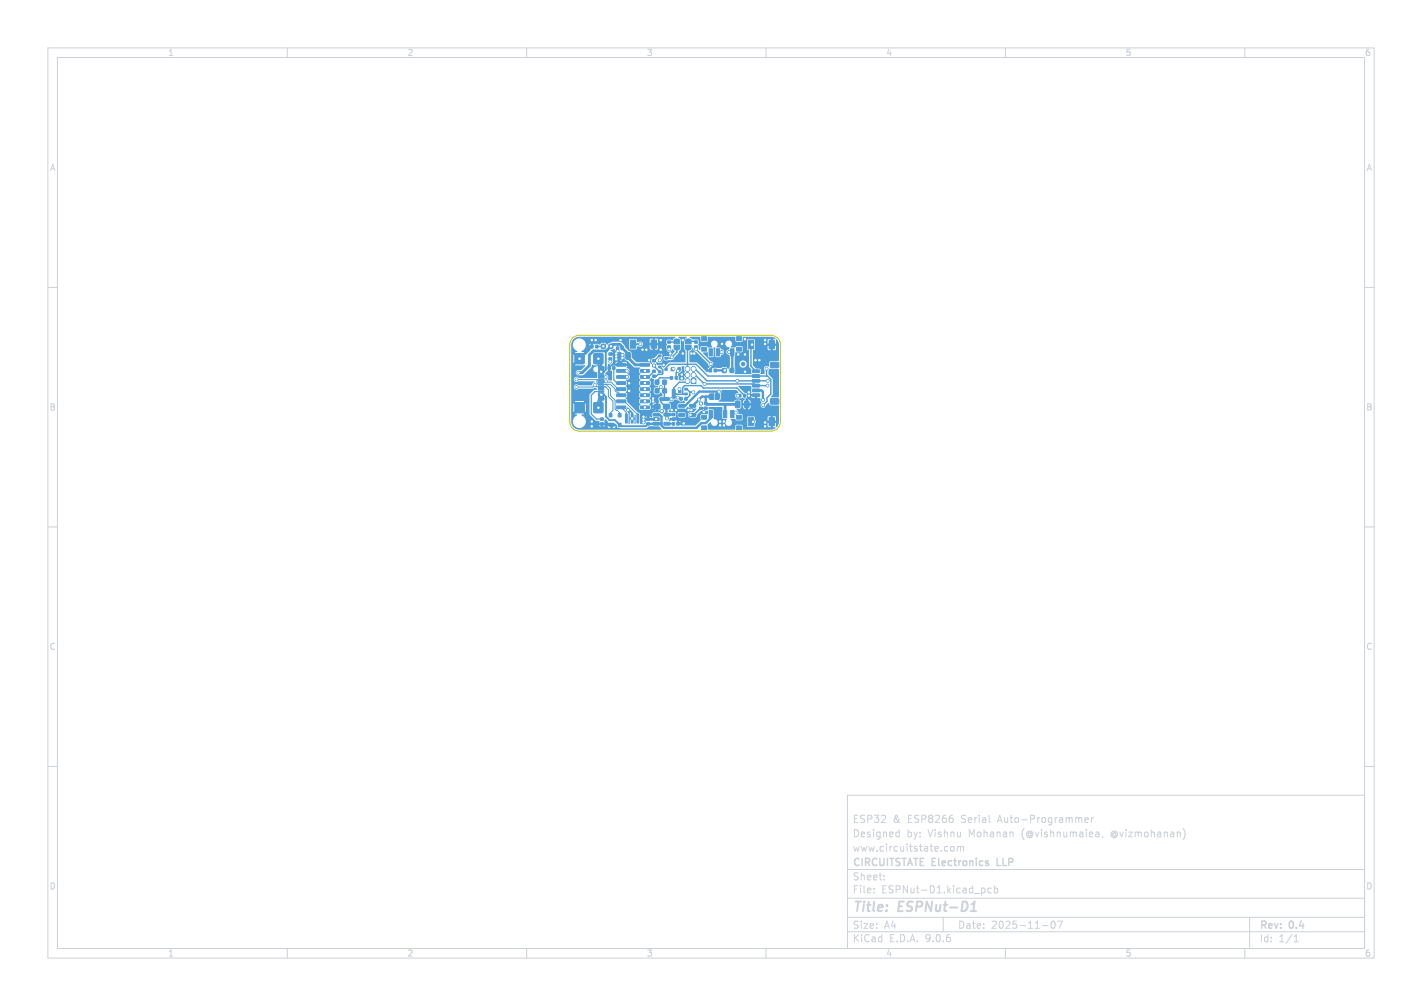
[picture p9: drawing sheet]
<svg xmlns="http://www.w3.org/2000/svg" width="297mm" height="210mm" viewBox="0 0 297 210" stroke-linecap="round" stroke-linejoin="round" font-family="sans-serif">
<g fill="none" stroke="#cdd1da" stroke-width=".21">
<path d="M10 10h277v190h-277zM12 12h273v186h-273zM60 10v2M110 10v2M160 10v2M210 10v2M260 10v2M10 60h2M285 60h2M10 110h2M285 110h2M10 160h2"/>
<path d="M177 166h108v32h-108zM187.4 173.7l.4 .1M187.8 173.2v1.5M187.8 174.6l-.4 .1M198.7 176.8l.3-.1 .3 .3v.4l-.3 .3-.3-.1-.2-.2zM199 170.9v.7M200 176.8l.4-.1 .2 .2M200 176.7v1M200.6 176.9l.2-.2 .4 .1v.9M200.6 176.9v.8M206.7 171.6l.1 .1M226.6 171.2l.7-.1-.1-.3-.4-.1-.2 .2 .1 .7h.5"/>
<path d="M228 170.7v1M228.4 170.7l-.4 .3M229 173.7h.3l.2 .2v.8M229.5 174.6l-.5 .1M229.5 174.1h-.5M230.3 174.6l-.1 .3M247.1 173a1.72 1.72 0 0 1 0 2.3M285 160h2M60 198v2M110 198v2M160 198v2M177 194.5h108"/>
<path d="M177 191.5h108M177 187.5h108M177 181.5h108M182.5 186.3v.1M182.5 185.5v.1M184.7 183.6v.1M184.7 182.8v.1M197 191.5v3M205.5 185.4l.2 .3v.4l-.2 .3M207 185.5l-.4-.1-.3 .3 .2 .6h.5M207.7 185.5l.4-.1 .3 .3-.2 .6h-.5M207.7 184.9v1.5"/>
<path d="M210 198v2M217.7 193.2h1.2M219.7 192.4l.2-.1a.8 .8 0 0 1 .5 .7 .8 .8 0 0 1-.5 .8 1 1 0 0 1-.2-1.4zM220.9 192.3h1l-.7 1.5M260 198v2M261 191.5v6.5M270.3 196.6h.9M270.3 195.5l.4-.4v1.5"/>
</g>
<path d="M202.7 190.2h1.2M203.1 188.7l.5-.5-.3 2" fill="none" stroke="#cdd1da" stroke-width=".4"/>
<path d="M208.3 179.2v1.5h.7" fill="none" stroke="#cdd1da" stroke-width=".3"/>
<g fill="#4e9dd7" stroke="#4e9dd7" stroke-width=".21">
<path d="M153.8 72.5h1v.8h-1z"/>
<path d="M153.8 70.3h1v.8h-1z"/>
<path d="M146.5 72.5h1v.8h-1z"/>
<path d="M146.5 70.3h1v.8h-1z"/>
<path d="M152.6 72.8h.7v1.5h-.7z"/>
<path d="M149.6 72.8h.7v1.5h-.7z"/>
<path d="M148.1 72.8h.7v1.5h-.7z"/>
<path d="M147.1 85h.6v.5h-.6z"/>
<path d="M147.1 84h.6v.4h-.6z"/>
<path d="M140 78.6h.5v.6h-.5z"/>
<path d="M141 78.6h.5v.6h-.5z"/>
<path d="M128.8 75.9h1.8l.1 .5h-1.8z"/>
<path d="M128.8 77.2l1.8-.1 .1 .5-1.8 .1z"/>
<path d="M128.8 78.4h1.8l.1 .5-1.8 .1z"/>
<path d="M128.8 79.7h1.8l.1 .5-1.8 .1z"/>
<path d="M128.8 81l1.8-.1 .1 .5-1.8 .1z"/>
<path d="M128.8 82.2h1.8l.1 .5-1.8 .1z"/>
<path d="M128.8 83.5h1.8l.1 .5-1.8 .1z"/>
<path d="M128.8 84.8h1.8l.1 .5h-1.8z"/>
<path d="M133.8 84.8h1.8l.1 .5h-1.9z"/>
<path d="M133.8 83.5h1.8l.1 .5-1.9 .1z"/>
<path d="M133.8 82.2h1.8l.1 .5-1.9 .1z"/>
<path d="M133.8 81l1.8-.1 .1 .5-1.9 .1z"/>
<path d="M133.8 79.7h1.8l.1 .5-1.9 .1z"/>
<path d="M133.8 78.4h1.8l.1 .5-1.9 .1z"/>
<path d="M133.8 77.2l1.8-.1 .1 .5-1.9 .1z"/>
<path d="M133.8 75.9h1.8l.1 .5h-1.9z"/>
<path d="M123.4 72.1h.5v.5h-.5z"/>
<path d="M124.4 72.1h.5v.5h-.5z"/>
<path d="M137.8 83.2l.2-.2h.4v.6h-.4z"/>
<path d="M138.5 83h.5v.6h-.5z"/>
<path d="M139.2 83h.5v.6h-.5z"/>
<path d="M146.1 85h.6v.5h-.6z"/>
<path d="M146.1 84h.6v.5h-.6z"/>
<path d="M141.8 84.5l1.2-.1v.5l-1.2 .1z"/>
<path d="M141.8 85.4h1.2v.5l-1.2 .1z"/>
<path d="M141.8 86.4l1.2-.1v.5l-1.2 .1z"/>
<path d="M144.1 86.4l1.1-.1 .1 .5-1.2 .1z"/>
<path d="M144.1 84.5l1.1-.1 .1 .5-1.2 .1z"/>
<path d="M143.2 72.1h1.1v.8l-.4 .2-.6-.1-.1-.2z"/>
<path d="M143.2 70.9l.3-.1h.7l.1 .2v.8h-1.1z"/>
<path d="M153.6 83.8l.7-.1 .3 .1v1.1l-.2 .2h-.6l-.2-.1z"/>
<path d="M155.5 83.8l.7-.1 .3 .1v1.1l-.2 .2h-.6l-.2-.1z"/>
<path d="M129.7 72.4h.5v.6h-.5z"/>
<path d="M128.8 72.4h.4v.6h-.4z"/>
<path d="M133 86.4h.4v1.9h-.4z"/>
<path d="M131.8 86.4h.4v1.9h-.4z"/>
<path d="M130.6 86.4h.4v1.9h-.4z"/>
<path d="M136.3 75.1h.6v.4h-.6z"/>
<path d="M136.3 76.1h.6v.5h-.6z"/>
<path d="M143 82h.5v.4h-.5z"/>
<path d="M143 81h.5v.4h-.5z"/>
<path d="M141.7 81.5h.5v.4h-.5z"/>
<path d="M155.3 82.3h.5v.6h-.5z"/>
<path d="M154.3 82.3h.4v.6h-.4z"/>
<path d="M128.8 73.7l.7-.1 .3 .1v1.1l-.2 .2h-.6l-.2-.1z"/>
<path d="M130.7 73.7l.7-.1 .3 .1v1.1l-.2 .2h-.6l-.2-.1z"/>
<path d="M140.4 88.2h.5v.5h-.5z"/>
<path d="M141.4 88.2h.5v.5h-.5z"/>
<path d="M127.2 74.7h.6v.5h-.6z"/>
<path d="M127.2 73.7h.6v.4h-.6z"/>
<path d="M137.6 76.4h.5v.4h-.5z"/>
<path d="M137.6 77.4h.5v.4h-.5z"/>
<path d="M138.9 76.9h.5v.4h-.5z"/>
<path d="M136.9 81.2h.7v.8h-.7z"/>
<path d="M138.4 81.2h.8v.8h-.8z"/>
<path d="M127.2 88.3h1v.7h-1z"/>
<path d="M129.1 88.3h.6v.7h-.6z"/>
<path d="M129.1 86.3h.6v.7h-.6z"/>
<path d="M127.2 86.3h.6v.7h-.6z"/>
<path d="M138.6 84.4h1.2v.9h-1.2z"/>
<path d="M136.7 84.4h1.1v.9h-1.1z"/>
<path d="M146.5 86.7h1v.8h-1z"/>
<path d="M146.5 88.9h1v.8h-1z"/>
<path d="M153.8 86.7h1v.8h-1z"/>
<path d="M153.8 88.9h1v.8h-1z"/>
<path d="M148.1 85.7h.7v1.5h-.7z"/>
<path d="M151.1 85.7h.7v1.5h-.7z"/>
<path d="M152.6 85.7h.7v1.5h-.7z"/>
<path d="M160.6 87.2h1.2v1.7h-1.2z"/>
<path d="M156.3 87.2h1.1v1.7h-1.1z"/>
<path d="M135.1 88.2h.5v.5h-.5z"/>
<path d="M135.1 87.3h.5v.5h-.5z"/>
<path d="M125 76.5h1l.1 .5-1 .1z"/>
<path d="M125 77.3h1l.1 .5-1 .1z"/>
<path d="M125 78.6h1.1v.2l-1 .1z"/>
<path d="M125 79.6h1.1v.2l-1 .1z"/>
<path d="M125 80.1h1.1v.2l-1 .1z"/>
<path d="M125 81.1h1.1v.2l-1 .1z"/>
<path d="M125 82.1h1l.1 .5-1 .1z"/>
<path d="M125 82.9h1l.1 .5-1 .1z"/>
<path d="M125 81.6h1.1v.2l-1 .1z"/>
<path d="M125 80.6h1.1v.2l-1 .1z"/>
<path d="M125 79.1h1.1v.2l-1 .1z"/>
<path d="M125 78.1h1.1v.2l-1 .1z"/>
<path d="M124.1 73.9h1.8v2h-1.8z"/>
<path d="M120.1 73.9h1.9v2h-1.9z"/>
<path d="M124.1 84.1h1.8v2h-1.8z"/>
<path d="M120.1 84.1h1.9v2h-1.9z"/>
<path d="M144.4 79.1h1v1h-1z"/>
<path d="M150.9 76.9h.8v.9h-.8z"/>
<path d="M152.5 76.9h.7v.9h-.7z"/>
<path d="M142 83h.5v.5h-.5z"/>
<path d="M143 83h.5v.5h-.5z"/>
<path d="M136 71h1.1v1.7h-1.1z"/>
<path d="M131.6 71h1.2v1.7h-1.2z"/>
<path d="M149.4 82.2h.7l.2 .2 .1 .6-.2 .3-.8 .1z"/>
<path d="M148.1 82.4l.2-.2h.8v1.2h-.8l-.2-.2z"/>
<path d="M139.5 72.2h.5v.5h-.5z"/>
<path d="M139.5 71.2h.5v.4h-.5z"/>
<path d="M137.6 74.1h.5v.4h-.5z"/>
<path d="M137.6 75.1h.5v.4h-.5z"/>
<path d="M138.9 74.6h.5v.4h-.5z"/>
<path d="M160.6 71.1h1.2v1.7h-1.2z"/>
<path d="M156.3 71.1h1.1v1.7h-1.1z"/>
<path d="M125.6 71.9h.8v.8h-.8z"/>
<path d="M127.2 71.9h.8v.8h-.8z"/>
<path d="M136.9 79.4h.7v.8h-.7z"/>
<path d="M138.4 79.4h.8v.8h-.8z"/>
<path d="M157.2 82.2h1.4l.1 .5-1.5 .1z"/>
<path d="M157.2 81.2h1.4l.1 .5-1.5 .1z"/>
<path d="M157.2 80.2h1.4l.1 .5-1.5 .1z"/>
<path d="M157.2 79.2h1.4l.1 .5-1.5 .1z"/>
<path d="M157.2 78.2h1.4l.1 .5-1.5 .1z"/>
<path d="M157.2 77.2h1.4l.1 .5-1.5 .1z"/>
<path d="M160.9 83.3l1.6-.1 .2 .3v.7l-.3 .2h-1.4l-.1-.2z"/>
<path d="M160.9 75.7l1.6-.1 .2 .3v.7l-.3 .2h-1.4l-.1-.2z"/>
<path d="M148.1 77.1h.5v.5h-.5z"/>
<path d="M149.2 77.1h.4v.5h-.4z"/>
<path d="M125.4 87.3h.6v.4h-.6z"/>
<path d="M125.4 88.3h.6v.4h-.6z"/>
<path d="M140.4 81.4l.4-.2 .2 .2v.4h-.6z"/>
<path d="M140.4 81.9h.6v.5h-.6z"/>
<path d="M140.4 82.6h.6v.5h-.6z"/>
<path d="M140.8 72.1h1.2l-.1 .8-.3 .2-.7-.1-.1-.2z"/>
<path d="M140.9 70.8h.9l.2 .2v.8h-1.2v-.8z"/>
<path d="M136.3 78.3h.6v.5h-.6z"/>
<path d="M136.3 77.3h.6v.4h-.6z"/>
<path d="M128 76.6h.4v.5h-.4z"/>
<path d="M127 76.6h.5v.5h-.5z"/>
<path d="M140.2 76.8h.5v.6h-.5z"/>
<path d="M141.6 76.8h.5v.6h-.5z"/>
<path d="M140.4 86.3h.6v.5h-.6z"/>
<path d="M140.4 87.3h.6v.4h-.6z"/>
<path d="M136.4 86.3h1.2l.1 .5h-1.2z"/>
<path d="M136.4 87.2h1.2l.1 .5-1.2 .1z"/>
<path d="M136.4 88.2h1.2l.1 .5h-1.2z"/>
<path d="M138.7 88.2h1.2l.1 .5h-1.2z"/>
<path d="M138.7 86.3h1.2l.1 .5h-1.2z"/>
<path d="M145.1 72.2h.6v.5h-.6z"/>
<path d="M145.1 71.2h.6v.4h-.6z"/>
<circle cx="143.6" cy="79.6" r=".5"/>
<circle cx="144.9" cy="78.3" r=".5"/>
<circle cx="143.6" cy="78.3" r=".5"/>
<circle cx="144.9" cy="77" r=".5"/>
<circle cx="143.6" cy="77" r=".5"/>
<circle cx="155.2" cy="76" r=".38"/>
<circle cx="129" cy="73.3" r=".3"/>
<circle cx="136.4" cy="83.8" r=".3"/>
<circle cx="159.8" cy="71.8" r=".3"/>
<circle cx="142.6" cy="73.8" r=".3"/>
<circle cx="145" cy="73.8" r=".3"/>
<circle cx="142.8" cy="88.4" r=".3"/>
<circle cx="142.4" cy="79" r=".3"/>
<circle cx="128.7" cy="75" r=".3"/>
<circle cx="123.6" cy="88" r=".3"/>
<circle cx="138" cy="71" r=".3"/>
<circle cx="155.6" cy="77.6" r=".3"/>
<circle cx="157.8" cy="75.2" r=".3"/>
<circle cx="147" cy="86" r=".3"/>
<circle cx="123.6" cy="89" r=".3"/>
<circle cx="131.4" cy="80" r=".3"/>
<circle cx="131.4" cy="81.6" r=".3"/>
<circle cx="156.4" cy="82.6" r=".3"/>
<circle cx="128.7" cy="74.4" r=".3"/>
<circle cx="129.6" cy="71" r=".3"/>
<circle cx="138" cy="73" r=".3"/>
<circle cx="142.6" cy="71" r=".3"/>
<circle cx="135" cy="73" r=".3"/>
<circle cx="131.2" cy="85.6" r=".3"/>
<circle cx="138.2" cy="85.8" r=".3"/>
<circle cx="158.6" cy="75.2" r=".3"/>
<circle cx="159.8" cy="71" r=".3"/>
<circle cx="125" cy="74.9" r=".3"/>
<circle cx="141.2" cy="85.6" r=".3"/>
<circle cx="144.4" cy="73.8" r=".3"/>
<circle cx="123.6" cy="71" r=".3"/>
<circle cx="150.4" cy="88.8" r=".3"/>
<circle cx="124.4" cy="71" r=".3"/>
<circle cx="137" cy="87.5" r=".3"/>
<circle cx="136.4" cy="83.2" r=".3"/>
<circle cx="159.8" cy="88.2" r=".3"/>
<circle cx="155.6" cy="74" r=".3"/>
<circle cx="151.2" cy="88" r=".3"/>
<circle cx="154.2" cy="74" r=".3"/>
<circle cx="132" cy="87.4" r=".3"/>
<circle cx="143.8" cy="85.6" r=".3"/>
<circle cx="134.4" cy="87" r=".3"/>
<circle cx="142.4" cy="78.2" r=".3"/>
<circle cx="138.6" cy="76.2" r=".3"/>
<circle cx="134.4" cy="88.2" r=".3"/>
<circle cx="140" cy="73.8" r=".3"/>
<circle cx="125" cy="85.1" r=".3"/>
<circle cx="134.4" cy="87.6" r=".3"/>
<circle cx="130" cy="74.7" r=".3"/>
<circle cx="155.6" cy="70.8" r=".3"/>
<circle cx="156.4" cy="81.9" r=".3"/>
<circle cx="140.3" cy="85.6" r=".3"/>
<circle cx="151.2" cy="88.8" r=".3"/>
<circle cx="144.4" cy="85.6" r=".3"/>
<circle cx="135.6" cy="75.2" r=".3"/>
<circle cx="121.1" cy="74.9" r=".3"/>
<circle cx="134.2" cy="73" r=".3"/>
<circle cx="159.8" cy="89" r=".3"/>
<circle cx="128.7" cy="73.8" r=".3"/>
<circle cx="130" cy="74.1" r=".3"/>
<circle cx="150.4" cy="88" r=".3"/>
<circle cx="150.8" cy="71.8" r=".3"/>
<circle cx="125.6" cy="82.4" r=".3"/>
<circle cx="127.6" cy="72.3" r=".3"/>
<circle cx="120.8" cy="77.8" r=".3"/>
<circle cx="125.6" cy="77.6" r=".3"/>
<circle cx="145.4" cy="72.9" r=".3"/>
<circle cx="153.7" cy="86.1" r=".3"/>
<circle cx="139.8" cy="72.9" r=".3"/>
<circle cx="148.4" cy="76" r=".3"/>
<circle cx="139.3" cy="87.4" r=".3"/>
<circle cx="126" cy="72.3" r=".3"/>
<circle cx="140.3" cy="74.6" r=".3"/>
<circle cx="157.1" cy="71.9" r=".3"/>
<circle cx="120.4" cy="79.2" r=".3"/>
<circle cx="124.2" cy="80.4" r=".3"/>
<circle cx="120.4" cy="80.8" r=".3"/>
<circle cx="126.6" cy="79.6" r=".3"/>
<circle cx="157.3" cy="88.1" r=".3"/>
<circle cx="160.1" cy="77" r=".3"/>
<circle cx="159.4" cy="84.6" r=".3"/>
<circle cx="159.4" cy="83.5" r=".3"/>
<circle cx="152.2" cy="73.5" r=".3"/>
<circle cx="126.5" cy="78.7" r=".3"/>
<circle cx="127.5" cy="75.5" r=".3"/>
<circle cx="140.2" cy="83.3" r=".3"/>
<circle cx="146" cy="83.4" r=".3"/>
<circle cx="134.7" cy="78.7" r=".3"/>
<circle cx="137.8" cy="75.2" r=".3"/>
<circle cx="140.7" cy="77" r=".3"/>
<circle cx="130.9" cy="77.4" r=".3"/>
<circle cx="134.7" cy="80" r=".3"/>
<circle cx="136.6" cy="76.3" r=".3"/>
<circle cx="146.4" cy="84.2" r=".3"/>
<circle cx="151.4" cy="77.3" r=".3"/>
<circle cx="134.7" cy="77.4" r=".3"/>
<circle cx="134.7" cy="85" r=".3"/>
<circle cx="134.7" cy="83.8" r=".3"/>
<circle cx="134.7" cy="82.5" r=".3"/>
<circle cx="134.7" cy="81.2" r=".3"/>
<circle cx="131" cy="78.7" r=".3"/>
<circle cx="141.9" cy="81.2" r=".3"/>
<circle cx="160.3" cy="79.5" r=".3"/>
<circle cx="141.6" cy="77.4" r=".3"/>
<circle cx="154" cy="79.5" r=".3"/>
<circle cx="154.1" cy="82.6" r=".3"/>
<circle cx="160.3" cy="80.5" r=".3"/>
<circle cx="147.2" cy="80.1" r=".3"/>
<circle cx="144.8" cy="81.9" r=".3"/>
<circle cx="138" cy="80.8" r=".3"/>
<circle cx="141.5" cy="83" r=".3"/>
<circle cx="150.7" cy="73.5" r=".3"/>
<circle cx="150.2" cy="81.7" r=".3"/>
<circle cx="144.2" cy="86.6" r=".3"/>
<circle cx="133.8" cy="71.9" r=".3"/>
</g>
<path d="M123.6 72.3l-2.6 2.6M125 74.9l.6 .6v1.3M125.6 83.2v1.3l-.6 .6M125.7 88.5h1.8l.2 .2M142.4 85.7h.5l.6 .5v1.6l-.7 .7h-1.2" fill="none" stroke="#4e9dd7" stroke-width=".45"/>
<path d="M127.5 73.9h1.4l.4 .4v1.4l.4 .5M129 72.7v1.3M134.7 76.2h-2l-1.5-1.5v-.8l-1.2-1.2v-.3l-.5-.5h-1.5l-1.4 1.4h-2.7l-.8 .8v2.2l-1.5 1.5h-.8M147.4 84.2l.2 .2h6.5M151.5 84.4l-.1 2.1" fill="none" stroke="#4e9dd7" stroke-width=".6"/>
<g fill="none" stroke="#4e9dd7" stroke-width=".3">
<path d="M126 72.3h-1.4M129.7 76.2h-1.8l-.7 .6M129.7 78.7h1.3M130.9 77.4h-1.2M131 78.7h.1M136.6 77.5l-1.2 1.2h-.7M136.6 76.3l1.2 1.3M137.8 75.3h.1M137.8 75.2v.1M137.8 74.3l-1.2 1M137.8 76.6l.6 .6v.8l-.2 .2h-.7l-.4 .3h-.5M138.8 79.8v3.5"/>
<path d="M139.1 77.1v-.3l.7-.7h5.6l2.4 2.4h12.5l.7 .7v3.1l-.8 .8v.7l-.8 .8M139.1 77.1h.1M139.7 72.4l.1 .5M140.2 78.9h-2.4l-.6 .6v.3M140.3 74.6h.1M141.4 72.6v.9l-1.3 1.3h-1M141.4 71.3l-.2 .1h-1.5M141.9 77.1l-.7 .7 .1 1.1M143.6 79.6l-.3 .2h-1.4l-1.2 1.2v.5M143.7 72.6l-.1 .1v4.3M143.7 71.3h1.5l.2 .1M144.9 78.3h.3l1.9 1.9h10.4l.4 .3h2.4"/>
<path d="M144.9 77h.3l2.4 2.5h12.7M145.4 72.4v.5l3 3.1M156.8 72v4.5l1.1 1M160.1 77v1.5M137.2 81.6h.1M138 80.8l-.8 .8M138.1 83.3v.7l.9 .9h.2M138.7 82h.1M138.8 81.9l-.1 .1M139.3 88.5h1.4M140.7 82.9l-.5 .4h-.8M140.7 82.2l.6 .1 2-.1"/>
<path d="M141.5 83h.5l.2 .3M141.9 81.2l.1 .5M142 81.7h.1M142.4 85.7h-.7l-.3 .3v1l-.5 .5h-.2M142.6 82.3h.1M142.6 82.3v-1.4l.4-.4h3.4l.5 .5h7l1.6 1.6M143.3 81.2h.2l.6 .6M144.1 81.8v.7l-.8 .8M144.1 81.8l.7 .1M154.1 82.6h.4M156.8 88l.5 .1"/>
</g>
<path d="M126.6 73.3l-.1 3.9-.4 .4h-.5M127.6 72.3h.1M132.2 71.9h1.5M150.8 71.8l.6 .6v1.6l-3 3v.3M125.6 82.4h.5l.5 .4v4.2l.7 .7h1.1l1.3 1.3h5.2l.5-.5M144.6 86.6h.1M147.4 85.2l-1.1 .1-1.4 1.3h-.7" fill="none" stroke="#4e9dd7" stroke-width=".4"/>
<g fill="none" stroke="#4e9dd7" stroke-width=".5">
<path d="M149.6 77.3h1.8M150.7 73.5l-.8 .1M151.4 77.3h.1M152.2 73.5l.7 .1 .1 3.7M137 87.5l-2.6 .1M137 88.5h.1M137.2 84.9l-1.8 1.8v.8M137.2 84.9h.1M138.2 88.4l-2.8 .1M139.2 84.8v1.6l.1 .2M139.3 86.6v.8M140.7 86.5l-1.4 .1"/>
<path d="M147.5 82.8l-.1 1.4M148.4 86.5v.8l-1 1h-.9l-1 1h-6.8l-.5-.5v-1.8l-.5-.4h-.7M148.6 82.8h-2l-1.9 1.9M149.9 82.8v-.8l.2-.2-4-.1-3 3h-.7M149.9 81.7v.1M153.7 86.1h-.4l-.4 .4M157.9 81.5h1.1l.3 .3 .1 1.7"/>
</g>
<path d="M125.6 78.7h.9M125.6 78.7v.1M127.5 74.9v.6M128.2 76.8v2.5l.7 .7h.8M128.2 77.1h.1M125.6 81.8h-1.3l-.8 .7v3.9l1.1 1.1h1.1" fill="none" stroke="#4e9dd7" stroke-width=".25"/>
<path d="M120.4 79.2l5.2 .1M124.9 79.3l-.2 .2v.5l.2 .3h1.7l.9 .9v1.4l1 1v1.8l.9 .8v.5M125.6 79.8h2.1l1.4 1.4h.6M126.4 80.3l1.1-.1 1 1v.4l.2 .2h.4l.6 .7M126.4 80.7v.1M126.5 80.7l.6 .6v1.5l.9 .9v2l-.5 .5v.5M126.5 80.7l-1.8 .1-.5-.4-.4 .4h-3.4M129.7 85l1.1 1.1v1.3M129.7 83.8h.7l2.8 2.8v.8" fill="none" stroke="#4e9dd7" stroke-width=".21"/>
<g fill="#4e9dd7">
<path d="M119.9 70.7l.4-.2 .7-.2h20v.2l-.5 .5-1-.1-.3 .1v.6l.1 .3-.1 .7a.66 .66 0 0 0 .5 .8 .66 .66 0 0 0 .8-.5l.4 .5-1.1 1h-1.1v.8h1.5l.5-.3 .2-.3 .8-.8 .1-.5 .4-.5v-1.7l-.5-.7h1.7l-.5 .7v1.7l.3 .5v2.3h-3.4l-1.2 1.2-.4-.6h-1l-.2-.4 .2-.2 .2 .1a.59 .59 0 0 0 .7 0 .59 .59 0 0 0 .2-.7v-1.1h-.8l-.9 .9-.5 .2v.7a.16 .16 0 0 1 .1 .2 .16 .16 0 0 1-.3 0l-.3-.3h-2.7l-1-1v-1l-1.4-1.1-.1-.5-.6-.6-1.9-.1-.8 .3-.3 .4-.5-.4h-.6l-.4 .3-.5-.1-.7 .1-.2-.2v.6h-.3v.3h-.5l.2 .5-3.2 3.1h2.1v.2l-.8 .8h-.7a.56 .56 0 0 0-.5 .6 .56 .56 0 0 0 .5 .6l1.2-.2 1.6-1.6 .2-.5 1 .2v.2a.66 .66 0 0 0-.8 .6 .66 .66 0 0 0 .8 .7v1.1h-3.8a.58 .58 0 0 0-.8-.2 .58 .58 0 0 0-.1 .9 .58 .58 0 0 0 .8 0h3.3l.1 .1-.7 .7h-2.6a.58 .58 0 0 0-.9 0 .58 .58 0 0 0 0 .8 .58 .58 0 0 0 .9 0h2.9l.5-.3 .4 .2v.3h-.7l-.8 1-.1 4 1.3 1.4 .8 .1-.1 .4h1.2l-.1-.4 .2-.4 .6 .6-.1 .3 1.7 .1 .3 .3v.4l.7 .2h5.3l.6-.4h.9h1.3l.5 .5-.2 .2h-17a1.71 1.71 0 0 1-1.7-1.8h.3v.2a1.35 1.35 0 0 0 2.2 1h5.1l.3 .2h1.1l.2-.2v-.2h-.5v.4h-.5v-.4h-.6v.2h-5.1l.3-.3h3l.4 .3 .6-.1 .2-.2h-.3v.3h-.5v-.3l-3.4-.1a1.45 1.45 0 0 0-.7-2.1l.6-.2-1-.9-.9 .9 .4 .1 .1 .2-.6 .4-.4 .8h-.3v-3.7h.4l.1 1.8 .9-.9h.7l1 .9-.1-1.8-.9 .9h-.7l-.9-.9h-.5v-.4h.8l.9 1 1-1h-2.7v-9.8h.4l.1 1.8 .9-.9-.9-.9h-.5v-2.1h.3l.2 .8 .8 .7-.5 .2 .9 .9 1-.9-.6-.2 .6-.5 .4-.8h1v-.4l-.3 .4h-.7l-.1-.6-.4-.5h9.5v1.7l.1 .2 1.3 .1 .2-.3h2.7l.2 .3h1.3l.2-.3v-.6h-.6v.9h-.5v-.9h-.6v.6h-2.7l.1-.4h.3a.57 .57 0 0 0 .8-.1 .57 .57 0 0 0 0-.7 .57 .57 0 0 0-.8-.1l-.3-.1-.1-.3h2.7v.6h1.7v-.6l-.2-.3h-.4v.9h-.5v-.9h-.4l-.2 .3h-2.7l-.2-.3h-1.2l-.2 .3h-9.5a1.35 1.35 0 0 0-2.3 .9h-.3v-.2z"/>
<path d="M150.7 81.4h3l.5 .6a.62 .62 0 0 0-.7 .6 .62 .62 0 0 0 .8 .6l.8-.2 .5 .3a.78 .78 0 0 0-.4 .9h1.6l-.1-.5-.4-.3-.1 .8h-.5v-1l.3-.2 .1-.2h.7l.4 .3h.4v-.3h-1.5l-.1-.6-.5-.2-1.2-1.2v-.2h2.5l.2 .4-.2 1.3h1l.1 .2 .2 .1v.5h.7l.1 .6a.44 .44 0 0 1 0 .8 .57 .57 0 0 0 .5 .6 .57 .57 0 0 0 .6-.5l.5-.5 .5 .5 1.7 .1-.1 3.8-.5 .7v-.9h-.7v.9l.6 .1-.5 .3-6.3 .1-.2-1h-1.2l-.2 .1-.1 .9h-5.6l-.1-1 .6-.6a.75 .75 0 0 0 .8 .8 .75 .75 0 0 0 .7-.8 .75 .75 0 0 0-.9-.7v-1.8l-.2-.1-.8-.1v-.4h2.8l.1 2.3 .9 .3a.74 .74 0 0 0-.1 1.1 .74 .74 0 0 0 1.1-.1 .74 .74 0 0 0-.2-1.1l.9-.1 .3 .3 1.1 .1 .2-.2v-.4h.9v1.7l.2 .2h1.2l.3-.2h2.6l.3 .3h.3v-.9h-.6v.6h-2.6l.2-.8-.2-1h2.6v.7h1.8v-.7l-.3-.2h-.4v.9h-.5v-.9h-.3l-.3 .2h-2.6l-.3-.2h-1.2l-.2 .3h-.9l-.1-.7-.7-.1-.1-.5-.4-.4 .8-.2 .2-.4h.4l.1 .4 .3 .1h.6a.59 .59 0 0 0 .6-.7h-.6v.7h-.5v-.7h-.5v.2h-.4v-1.1l-.4-.4h-.7l-.5 .5-3.1-.1v-.1l.4-.3 .1-.3-.1-.9z"/>
<path d="M139.7 84l.2-.2a.67 .67 0 0 0 1-.4l.8 .1 .4 .3 .7-.1 .3 .2-.2 .3-1.3 .1-.1 .2 .1 .7-.2 .2h2l-.1-.2 .3-.3 .4 .4h1.4l-.5 .7-.5 .1a.57 .57 0 0 0-.7 .4 .57 .57 0 0 0 .4 .7l1.3-.1 .2-.5 .8-.8 .6-.1 .8 .1v.7h-1.4v1.3l-1.2 1-3.5-.1-.3-.5h.8l-.1-.2-.2-.1v.3h-.5l-.1-.5h-1.2v.2h-.3l-.1-.1 .2-.6h1.4l-.1-.2 .2-.4 .4 .6h1.2l.3-.3-.1-.7 .2-.3h-2l.2 .3-.2 .3-.4-.5h-1.3v-.3l.4-.4v-.7z"/>
<path d="M131 85.1h.2l1 1v1.1h.3v-.6l.3 .1-.1 1.8-.2-.1v-.8h-1v.8h-.2v-2h.2v.8h.3v-1.1l-.3 .3h-.2l-.5-.8z"/>
<path d="M127.5 73.1l.9-.3 .3 .6-.2 .7h1.6v-.3h.2l.3 1.3 .4 .2 1.4 1.4 1.3 .1-.2 .4v.6a.26 .26 0 0 1 .3 .3 .26 .26 0 0 1-.3 .2v.8a.27 .27 0 0 1 .3 .3 .27 .27 0 0 1-.3 .2v.8a.26 .26 0 0 1 .3 .2 .26 .26 0 0 1-.3 .3v.7a.26 .26 0 0 1 .3 .3 .26 .26 0 0 1-.3 .2v.8a.26 .26 0 0 1 .3 .3 .26 .26 0 0 1-.3 .2v.8a.26 .26 0 0 1 .3 .2 .26 .26 0 0 1-.3 .3v.6l.2 .3h1.9l.3-.2v-.2h.4l.3 .4 .4 .1v-.6l-1.1 .1-.2-.6h1.3v-.5h-.4l-.3 .5h-.6l-.1-.2 .3-.4v-.5l-.3-.4 .3-.4v-.5l-.3-.3 .3-.5v-.4l-.3-.4 .3-.5-.2-.6a.39 .39 0 0 1 .2-.5 .39 .39 0 0 1 .5 .1h.2v1.2l.9 .3-.2 .3h-.4l-.3 .2v1l.3 .2h.6l.6-.4 .3 .4-.2 .4a.59 .59 0 0 0-.6 .3 .59 .59 0 0 0 0 .6l-.1 2.1 .4-.1 .4-.2 .4 .3v.3l-.4 .4-.6-.4h-1.3l-.3 .3 .1 .8-.2 .1-.4-.3v.4h1.4v.4l-2.2 .1 .1 .2-.2 .5h-1v-1.2h1.4v-.4l-.3 .4h-1.1l-.1-1.1-.4-.1-2.2-2.2v-.4l-.3-.4 .3-.4v-.5l-.3-.3 .3-.5v-.4l-.3-.4 .3-.5-.2-.9a.6 .6 0 0 0 .7-.4 .6 .6 0 0 0-.5-.7 .66 .66 0 0 0 .5-.7 .66 .66 0 0 0-.6-.6l.1-.4h-3.2l-.3-.3a.75 .75 0 0 0 .5-1v-.3h.5l.1 .4 .3 .2-.4 .5h2.5l-.4-.3h-.6v.3h-.5v-.5l.5-.3 .1-.5h-1.6v.2h-.5l-.1-.3 .2-.3-.6-.1v-.3l.6-.1-.2-.3-.4-.1z"/>
<path d="M125.2 83h.4l.1 .4-.7 .6-.3-.3 .5-.5z"/>
<path d="M160.7 77l2 .1-.1 5.9-1.5-.1 .3-.6v-3.1l-.9-1.1v-.7z"/>
<path d="M127 76l.5 .1v1.3l.2-.1 .1 .2v1.8l-.6 .1-.3-.3a.62 .62 0 0 0 .1-.6 .62 .62 0 0 0-.6-.4v-.1l.6-.6z"/>
<path d="M142.4 76.5h.5v.7a.47 .47 0 0 1-.1 .8h.6l-.1 .2 .1 .3h-.6a.5 .5 0 0 1 0 .9h-1v-.8l-.2-.3a.52 .52 0 0 1 .5-.6l.3-.3z"/>
<path d="M144.1 70.3h2.1l.1 .9 .2 .1h1.2l.2-1h5.6l.1 .9 .2 .1h1.2l.2-1h5.8l.7 .2 .3 .2-.6 .1v.9h.7l.1-.9 .2 .3 .3 .6v3.5l-.1 .2h-1.7l-.3 .3v.7l-.1 .1a.58 .58 0 0 0-.8 .1 .58 .58 0 0 0 0 .8l-.1 .7h-.7v-1l-.3-.1-.7-.1-.6-.6-.1-3.1 .5-.3h2.6l.3 .2h1.3l.2-.9h-.7v.9h-.5v-.9h-.6v.7h-2.6v-1.8h2.6v.6h.6v-.9h-.3l-.3 .3h-2.6l-.3-.2h-1.2l-.2 .1v1.8l.4 .4v3.3l.5 .6v1h-3.4l-.1-2h1a.75 .75 0 0 0 1.2 .5 .75 .75 0 0 0 0-1.2 .75 .75 0 0 0-1.2 .5v.2h-1l.1-2.5 .2-.1h1.3l.1-1.1-.2-.1h-1.1l-.4 .3h-.7l-.1-.2a.72 .72 0 0 0 0-1.2 .72 .72 0 0 0-1.1 .4 .72 .72 0 0 0 .8 .9v.4a.6 .6 0 0 0-.6 .6 .6 .6 0 0 0 .6 .6l.1 2.5-.3 .4-.5-.4-2.7 .3-.4-.3a.59 .59 0 0 0 .5-.7 .59 .59 0 0 0-.5-.5l-1.7-1.6v-.2l1-.1 .1 1h1l.1-.2v-1.7l.3-.1 .1 .1v1.8l.2 .2 .9-.1a.46 .46 0 0 1 .5-.6 .62 .62 0 0 0 .2-.7 .62 .62 0 0 0-.6-.3l-.2-.3h-.7l-.1-.2a.75 .75 0 0 0 .1-1.1 .75 .75 0 0 0-1.1 .1 .75 .75 0 0 0 .2 1.1l-.9 .1-.3-.3h-1.1l-.2 .7h-.2l-.3-1.1 .2-.7a.49 .49 0 0 0-.7-.3l-.8-.1-.4-.3z"/>
<path d="M144.6 72.7l.2-.1a.86 .86 0 0 0 .6 .9l2.4 2.4 .5 .7-.5 .5h.5v.5l-.7 .1-2-2-1.6-.1v-2.2l.5-.3z"/>
<path d="M124.7 76.2l.3-.2 .6 .5v.5h-.4v-.2z"/>
</g>
<path d="M119.6 70.6l.6-.4 .8-.2h40a2 2 0 0 1 2 2v16a2 2 0 0 1-2 2h-40a2 2 0 0 1-2-2v-16l.1-.7z" fill="none" stroke="#c2c200" stroke-width=".21"/>
<g fill="#fff" stroke="#fff" stroke-width=".21">
<circle cx="129" cy="73.3" r=".15"/>
<circle cx="136.4" cy="83.8" r=".15"/>
<circle cx="159.8" cy="71.8" r=".15"/>
<circle cx="142.6" cy="73.8" r=".15"/>
<circle cx="145" cy="73.8" r=".15"/>
<circle cx="142.8" cy="88.4" r=".15"/>
<circle cx="142.4" cy="79" r=".15"/>
<circle cx="128.7" cy="75" r=".15"/>
<circle cx="123.6" cy="88" r=".15"/>
<circle cx="138" cy="71" r=".15"/>
<circle cx="155.6" cy="77.6" r=".15"/>
<circle cx="157.8" cy="75.2" r=".15"/>
<circle cx="147" cy="86" r=".15"/>
<circle cx="123.6" cy="89" r=".15"/>
<circle cx="131.4" cy="80" r=".15"/>
<circle cx="131.4" cy="81.6" r=".15"/>
<circle cx="156.4" cy="82.6" r=".15"/>
<circle cx="128.7" cy="74.4" r=".15"/>
<circle cx="129.6" cy="71" r=".15"/>
<circle cx="138" cy="73" r=".15"/>
<circle cx="142.6" cy="71" r=".15"/>
<circle cx="135" cy="73" r=".15"/>
<circle cx="131.2" cy="85.6" r=".15"/>
<circle cx="138.2" cy="85.8" r=".15"/>
<circle cx="158.6" cy="75.2" r=".15"/>
<circle cx="159.8" cy="71" r=".15"/>
<circle cx="125" cy="74.9" r=".15"/>
<circle cx="141.2" cy="85.6" r=".15"/>
<circle cx="144.4" cy="73.8" r=".15"/>
<circle cx="123.6" cy="71" r=".15"/>
<circle cx="150.4" cy="88.8" r=".15"/>
<circle cx="124.4" cy="71" r=".15"/>
<circle cx="137" cy="87.5" r=".15"/>
<circle cx="136.4" cy="83.2" r=".15"/>
<circle cx="159.8" cy="88.2" r=".15"/>
<circle cx="155.6" cy="74" r=".15"/>
<circle cx="151.2" cy="88" r=".15"/>
<circle cx="154.2" cy="74" r=".15"/>
<circle cx="132" cy="87.4" r=".15"/>
<circle cx="143.8" cy="85.6" r=".15"/>
<circle cx="134.4" cy="87" r=".15"/>
<circle cx="142.4" cy="78.2" r=".15"/>
<circle cx="138.6" cy="76.2" r=".15"/>
<circle cx="134.4" cy="88.2" r=".15"/>
<circle cx="140" cy="73.8" r=".15"/>
<circle cx="125" cy="85.1" r=".15"/>
<circle cx="134.4" cy="87.6" r=".15"/>
<circle cx="130" cy="74.7" r=".15"/>
<circle cx="155.6" cy="70.8" r=".15"/>
<circle cx="156.4" cy="81.9" r=".15"/>
<circle cx="140.3" cy="85.6" r=".15"/>
<circle cx="151.2" cy="88.8" r=".15"/>
<circle cx="144.4" cy="85.6" r=".15"/>
<circle cx="135.6" cy="75.2" r=".15"/>
<circle cx="121" cy="74.9" r=".15"/>
<circle cx="134.2" cy="73" r=".15"/>
<circle cx="159.8" cy="89" r=".15"/>
<circle cx="128.7" cy="73.8" r=".15"/>
<circle cx="130" cy="74.1" r=".15"/>
<circle cx="150.4" cy="88" r=".15"/>
<circle cx="150.8" cy="71.8" r=".15"/>
<circle cx="125.6" cy="82.4" r=".15"/>
<circle cx="127.6" cy="72.3" r=".15"/>
<circle cx="120.8" cy="77.8" r=".15"/>
<circle cx="125.6" cy="77.6" r=".15"/>
<circle cx="145.4" cy="72.9" r=".15"/>
<circle cx="153.7" cy="86.1" r=".15"/>
<circle cx="139.8" cy="72.9" r=".15"/>
<circle cx="148.4" cy="76" r=".15"/>
<circle cx="139.3" cy="87.3" r=".15"/>
<circle cx="126" cy="72.3" r=".15"/>
<circle cx="140.3" cy="74.6" r=".15"/>
<circle cx="157.1" cy="71.9" r=".15"/>
<circle cx="120.4" cy="79.2" r=".15"/>
<circle cx="124.2" cy="80.4" r=".15"/>
<circle cx="120.4" cy="80.8" r=".15"/>
<circle cx="126.6" cy="79.6" r=".15"/>
<circle cx="157.3" cy="88" r=".15"/>
<circle cx="160.1" cy="77" r=".15"/>
<circle cx="159.4" cy="84.6" r=".15"/>
<circle cx="159.4" cy="83.5" r=".15"/>
<circle cx="152.2" cy="73.5" r=".15"/>
<circle cx="126.5" cy="78.7" r=".15"/>
<circle cx="127.5" cy="75.5" r=".15"/>
<circle cx="140.2" cy="83.3" r=".15"/>
<circle cx="146" cy="83.4" r=".15"/>
<circle cx="134.7" cy="78.7" r=".15"/>
<circle cx="137.8" cy="75.2" r=".15"/>
<circle cx="140.7" cy="77" r=".15"/>
<circle cx="130.9" cy="77.4" r=".15"/>
<circle cx="134.7" cy="80" r=".15"/>
<circle cx="136.6" cy="76.3" r=".15"/>
<circle cx="146.4" cy="84.2" r=".15"/>
<circle cx="151.4" cy="77.3" r=".15"/>
<circle cx="134.7" cy="77.4" r=".15"/>
<circle cx="134.7" cy="85" r=".15"/>
<circle cx="134.7" cy="83.8" r=".15"/>
<circle cx="134.7" cy="82.5" r=".15"/>
<circle cx="134.7" cy="81.2" r=".15"/>
<circle cx="131" cy="78.7" r=".15"/>
<circle cx="141.9" cy="81.2" r=".15"/>
<circle cx="160.4" cy="79.5" r=".15"/>
<circle cx="141.6" cy="77.4" r=".15"/>
<circle cx="154" cy="79.5" r=".15"/>
<circle cx="154.1" cy="82.6" r=".15"/>
<circle cx="160.3" cy="80.5" r=".15"/>
<circle cx="147.1" cy="80.2" r=".15"/>
<circle cx="144.8" cy="81.9" r=".15"/>
<circle cx="138" cy="80.8" r=".15"/>
<circle cx="141.5" cy="83" r=".15"/>
<circle cx="150.7" cy="73.5" r=".15"/>
<circle cx="150.1" cy="81.8" r=".15"/>
<circle cx="144.2" cy="86.6" r=".15"/>
<circle cx="133.7" cy="71.8" r=".15"/>
<circle cx="152.2" cy="71.8" r=".45"/>
<circle cx="149.2" cy="71.8" r=".45"/>
<circle cx="121" cy="88" r="1.1"/>
<circle cx="121" cy="72" r="1.1"/>
<circle cx="149.2" cy="88.2" r=".45"/>
<circle cx="152.2" cy="88.2" r=".45"/>
<circle cx="124.5" cy="77.1" r=".33"/>
<circle cx="124.5" cy="82.9" r=".33"/>
<circle cx="144.9" cy="79.6" r=".33"/>
<circle cx="143.6" cy="79.6" r=".33"/>
<circle cx="144.9" cy="78.3" r=".33"/>
<circle cx="143.6" cy="78.3" r=".33"/>
<circle cx="144.9" cy="77" r=".33"/>
<circle cx="143.6" cy="77" r=".33"/>
</g>
<g font-size="2.8" fill="#cdd1da">
<text x="178" y="190.9">Title:</text>
<text x="187.7" y="190.9">ESPNut-D1</text>
</g>
<g font-size="2.1" fill="#cdd1da">
<text x="178" y="172">ESP32</text>
<text x="186.4" y="172">&amp;</text>
<text x="189.6" y="172">ESP8266</text>
<text x="200.9" y="172">Serial</text>
<text x="208.7" y="172">Auto-Programmer</text>
<text x="178" y="178">www.circuitstate.com</text>
<text x="178" y="175">Designed</text>
<text x="189.4" y="175">by:</text>
<text x="193.9" y="175">Vishnu</text>
<text x="202.5" y="175">Mohanan</text>
<text x="213.6" y="175">(@vishnumaiea,</text>
<text x="232.4" y="175">@vizmohanan)</text>
<text x="178" y="184">Sheet:</text>
<text x="178" y="181.2">CIRCUITSTATE Electronics</text>
<text x="208.9" y="181.2">LLP</text>
<text x="178" y="186.7">File:</text>
<text x="184.1" y="186.7">ESPNut-D1.kicad_pcb</text>
<text x="178" y="196.9">KiCad</text>
<text x="178" y="194.1">Size:</text>
<text x="184.7" y="194.1">A4</text>
<text x="185.7" y="196.9">E.D.A.</text>
<text x="193.3" y="196.9">9.0.6</text>
<text x="200" y="194.1">Date:</text>
<text x="207" y="194.1">2025-11-07</text>
<text x="263" y="194.3">Rev:</text>
<text x="263" y="196.9">Id:</text>
<text x="267.1" y="196.9">1/1</text>
<text x="269.4" y="194.3">0.4</text>
</g>
<g font-size="1.8" fill="#cdd1da">
<text x="35" y="11.9">1</text>
<text x="85" y="11.9">2</text>
<text x="135" y="11.9">3</text>
<text x="185" y="11.9">4</text>
<text x="235" y="11.9">5</text>
<text x="285" y="11.9">6</text>
<text x="10.3" y="35.9">A</text>
<text x="285.4" y="35.9">A</text>
<text x="10.3" y="85.9">B</text>
<text x="285.3" y="85.9">B</text>
<text x="10.3" y="135.9">C</text>
<text x="285.3" y="135.9">C</text>
<text x="10.3" y="185.9">D</text>
<text x="285.3" y="185.9">D</text>
<text x="35" y="199.9">1</text>
<text x="85" y="199.9">2</text>
<text x="135" y="199.9">3</text>
<text x="185" y="199.9">4</text>
<text x="235" y="199.9">5</text>
<text x="285" y="199.9">6</text>
</g>
</svg>
